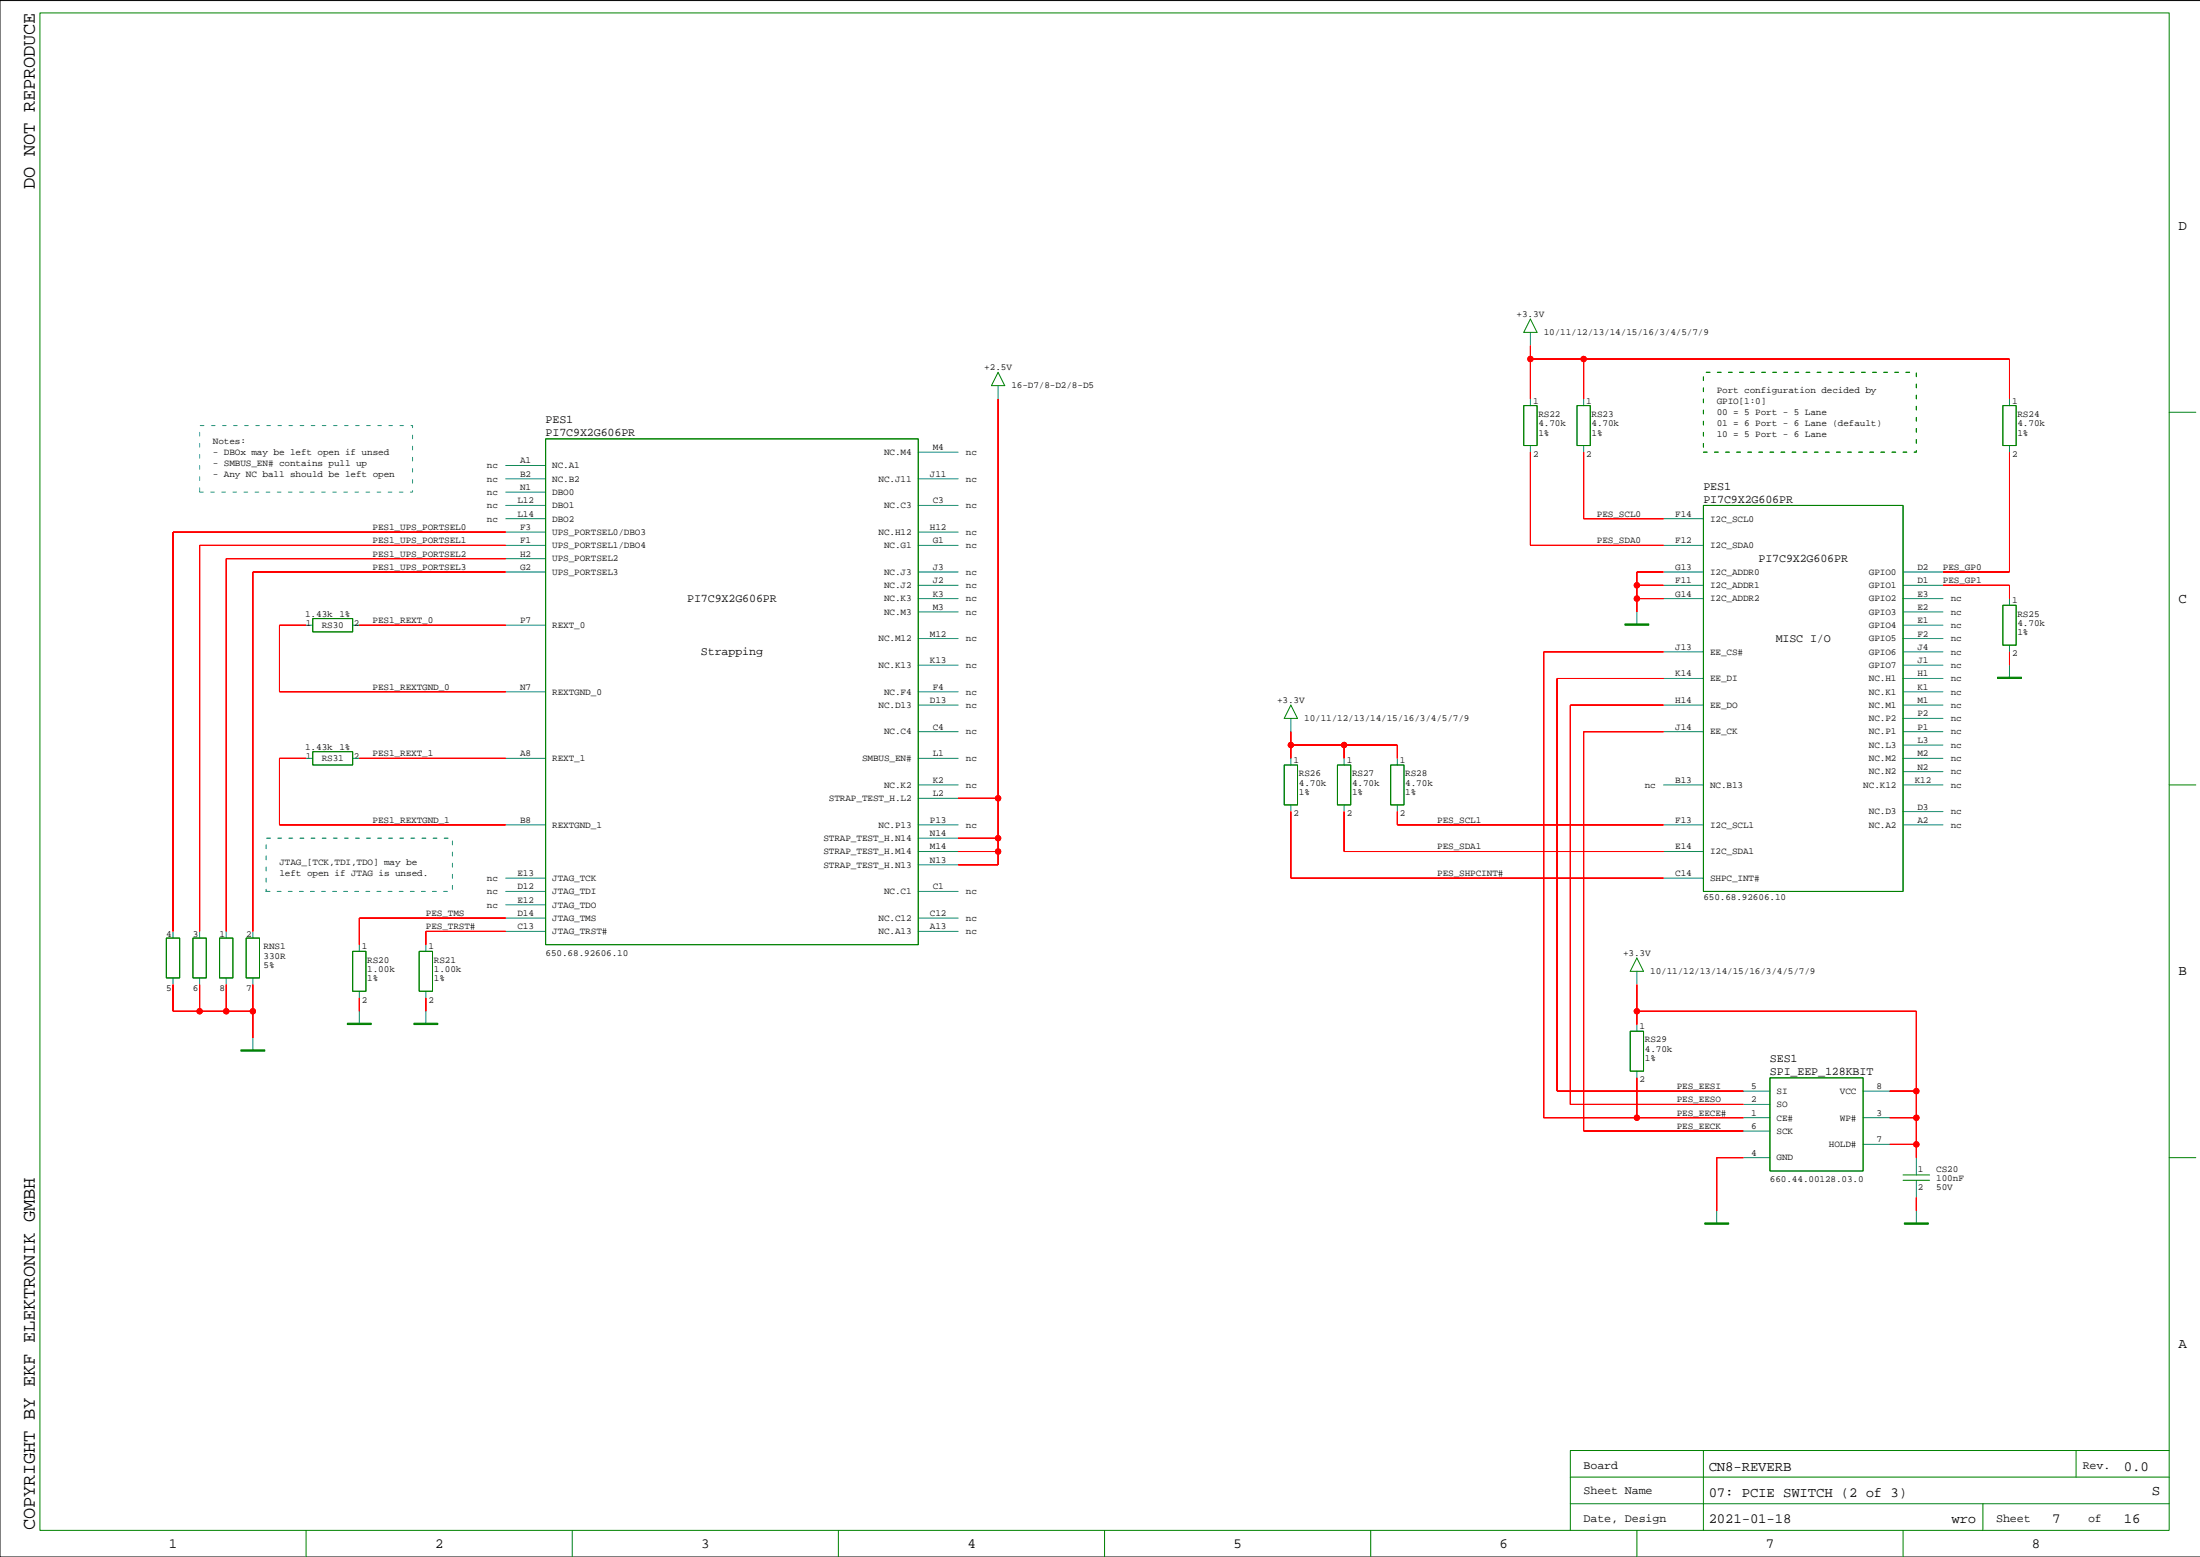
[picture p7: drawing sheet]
<svg xmlns="http://www.w3.org/2000/svg" width="420mm" height="297mm" viewBox="0 0 420 297" stroke-linecap="round" stroke-linejoin="round" font-family="sans-serif">
<path d="M419.9 .1h-419.9v296.9h419.9" fill="none" stroke="#000" stroke-width=".19"/>
<g fill="none" stroke="#008200" stroke-width=".19">
<path d="M7.6 2.5h406.3v289.5h-406.3zM190.5 71l1.2 2.6h-2.5zM292 60.9l1.3 2.5h-2.5zM413.9 78.6h5.1M246.3 134.5l1.3 2.6h-2.5zM413.9 149.8h5.1M312.3 182.8l1.3 2.5h-2.5zM413.9 220.9h5.1M325 276.7v15.3M396.1 276.7v5.1M413.9 276.7h-114.2v15.3M58.4 292v5"/>
<path d="M109.2 292v5M160 292v5M210.8 292v5M261.6 292v5M299.7 281.8h114.2M299.7 286.9h114.2M312.3 292v5M363.1 292v5M378.4 286.9v5.1"/>
</g>
<g fill="none" stroke="#008284" stroke-width=".19">
<path d="M96.5 88.8h7.6M96.5 91.3h7.6M96.5 96.4h7.6M96.5 99h7.6M96.5 93.9h7.6M175.2 91.3h7.6M175.2 96.4h7.6M175.2 86.3h7.6M317.4 99h7.6M96.5 119.3h7.6M96.5 101.5h7.6M96.5 104h7.6"/>
<path d="M96.5 106.6h7.6M96.5 109.1h7.6M175.2 101.5h7.6M175.2 104h7.6M175.2 109.1h7.6M175.2 111.7h7.6M175.2 114.2h7.6M175.2 116.7h7.6M317.4 104h7.6M317.4 109.1h7.6M317.4 111.7h7.6M317.4 114.2h7.6"/>
<path d="M363.1 119.3h7.7M363.1 109.1h7.7M363.1 111.7h7.7M363.1 114.2h7.7M363.1 116.7h7.7M96.5 132h7.6M175.2 132h7.6M175.2 121.8h7.6M175.2 126.9h7.6M175.2 134.5h7.6M175.2 139.6h7.6M317.4 134.5h7.6"/>
<path d="M317.4 139.6h7.6M317.4 124.4h7.6M317.4 129.4h7.6M363.1 132h7.7M363.1 121.8h7.7M363.1 126.9h7.7M363.1 134.5h7.7M363.1 139.6h7.7M363.1 124.4h7.7M363.1 129.4h7.7M363.1 137.1h7.7M96.5 157.4h7.6"/>
<path d="M96.5 144.7h7.6M175.2 157.4h7.6M175.2 144.7h7.6M175.2 149.8h7.6M175.2 152.3h7.6M175.2 159.9h7.6M317.4 157.4h7.6M317.4 149.8h7.6M363.1 157.4h7.7M363.1 144.7h7.7M363.1 149.8h7.7M363.1 142.1h7.7"/>
<path d="M363.1 147.2h7.7M363.1 154.8h7.7M96.5 167.5h7.6M96.5 170.1h7.6M96.5 172.6h7.6M96.5 175.1h7.6M96.5 177.7h7.6M175.2 170.1h7.6M175.2 175.1h7.6M175.2 177.7h7.6M175.2 162.4h7.6M175.2 165h7.6"/>
<path d="M317.4 167.5h7.6M317.4 162.4h7.6"/>
</g>
<g fill="none" stroke="#008000" stroke-width=".19">
<path d="M290.8 77.4h2.5v7.6h-2.5zM300.9 77.4h2.6v7.6h-2.6zM382.2 77.4h2.5v7.6h-2.5zM104.1 83.7h71.1v96.5h-71.1zM325 96.4h38.1v73.7h-38.1zM59.7 118h7.6v2.5h-7.6zM382.2 115.5h2.5v7.6h-2.5zM59.7 143.4h7.6v2.5h-7.6zM245.1 145.9h2.5v7.7h-2.5zM255.2 145.9h2.6v7.7h-2.6zM265.4 145.9h2.5v7.7h-2.5zM31.7 179h2.6v7.6h-2.6z"/>
<path d="M36.8 179h2.6v7.6h-2.6zM41.9 179h2.5v7.6h-2.5zM47 179h2.5v7.6h-2.5zM67.3 181.5h2.5v7.6h-2.5zM80 181.5h2.5v7.6h-2.5zM311.1 196.7h2.5v7.7h-2.5zM337.7 205.6h17.8v17.8h-17.8zM363.1 225.2h5.1M363.1 224.2h5.1"/>
</g>
<g fill="none" stroke="#008080" stroke-width=".19">
<path d="M190.5 73.6v2.5M292 63.4v2.6M292 76.1v1.3M302.2 76.1v1.3M383.5 76.1v1.3M292 85v1.3M302.2 85v1.3M383.5 85v1.3M58.4 119.3h1.3M67.3 119.3h1.3M312.3 116.7v2.3M383.5 114.2v1.3"/>
<path d="M246.3 137.1v2.5M383.5 123.1v1.3M383.5 126.9v2.3M58.4 144.7h1.3M67.3 144.7h1.3M246.3 144.7v1.2M246.3 153.6v1.2M256.5 144.7v1.2M256.5 153.6v1.2M266.6 144.7v1.2M266.6 153.6v1.2M33 177.7v1.3"/>
<path d="M38.1 177.7v1.3M43.2 177.7v1.3M48.2 177.7v1.3M33 186.6v1.2M38.1 186.6v1.2M43.2 186.6v1.2M48.2 186.6v1.2M48.2 198v2.3M68.6 180.2v1.3M68.6 189.1v1.3M68.6 192.9v2.3M81.3 180.2v1.3"/>
<path d="M81.3 189.1v1.3M81.3 192.9v2.3M312.3 185.3v2.5M312.3 195.5v1.2M312.3 204.4v1.2M332.7 213.2h5M332.7 215.8h5M332.7 210.7h5M332.7 208.2h5M355.5 213.2h5.1M355.5 218.3h5.1M355.5 208.2h5.1"/>
<path d="M327.6 231v2.3M332.7 220.9h5M365.7 220.9v3.3M365.7 225.2v3.3M365.7 231v2.3"/>
</g>
<g fill="#f00" stroke="#f00" stroke-width=".19">
<path d="M68.6 119.3h27.9z" fill-rule="evenodd"/>
<path d="M53.3 119.3h5.1z" fill-rule="evenodd"/>
<path d="M53.3 119.3v12.7z" fill-rule="evenodd"/>
<path d="M53.3 132h43.2z" fill-rule="evenodd"/>
<path d="M68.6 144.7h27.9z" fill-rule="evenodd"/>
<path d="M53.3 144.7h5.1z" fill-rule="evenodd"/>
<path d="M53.3 144.7v12.7z" fill-rule="evenodd"/>
<path d="M53.3 157.4h43.2z" fill-rule="evenodd"/>
<path d="M48.2 192.9v5.1z" fill-rule="evenodd"/>
<path d="M33 187.8v5.1z" fill-rule="evenodd"/>
<path d="M33 192.9h5.1z" fill-rule="evenodd"/>
<path d="M38.1 187.8v5.1z" fill-rule="evenodd"/>
<path d="M38.1 192.9h5.1z" fill-rule="evenodd"/>
<path d="M43.2 187.8v5.1z" fill-rule="evenodd"/>
<path d="M43.2 192.9h5z" fill-rule="evenodd"/>
<path d="M48.2 187.8v5.1z" fill-rule="evenodd"/>
<path d="M48.2 109.1v68.6z" fill-rule="evenodd"/>
<path d="M48.2 109.1h48.3z" fill-rule="evenodd"/>
<path d="M43.2 106.6v71.1z" fill-rule="evenodd"/>
<path d="M43.2 106.6h53.3z" fill-rule="evenodd"/>
<path d="M38.1 104v73.7z" fill-rule="evenodd"/>
<path d="M38.1 104h58.4z" fill-rule="evenodd"/>
<path d="M33 101.5v76.2z" fill-rule="evenodd"/>
<path d="M33 101.5h63.5z" fill-rule="evenodd"/>
<path d="M81.3 190.4v2.5z" fill-rule="evenodd"/>
<path d="M81.3 177.7h15.2z" fill-rule="evenodd"/>
<path d="M81.3 177.7v2.5z" fill-rule="evenodd"/>
<path d="M68.6 190.4v2.5z" fill-rule="evenodd"/>
<path d="M68.6 175.1v5.1z" fill-rule="evenodd"/>
<path d="M68.6 175.1h27.9z" fill-rule="evenodd"/>
<path d="M190.5 152.3v7.6z" fill-rule="evenodd"/>
<path d="M190.5 159.9v2.5z" fill-rule="evenodd"/>
<path d="M190.5 162.4v2.6z" fill-rule="evenodd"/>
<path d="M182.8 152.3h7.7z" fill-rule="evenodd"/>
<path d="M182.8 165h7.7z" fill-rule="evenodd"/>
<path d="M182.8 162.4h7.7z" fill-rule="evenodd"/>
<path d="M182.8 159.9h7.7z" fill-rule="evenodd"/>
<path d="M190.5 76.1v76.2z" fill-rule="evenodd"/>
<path d="M327.6 220.9v10.1z" fill-rule="evenodd"/>
<path d="M327.6 220.9h5.1z" fill-rule="evenodd"/>
<path d="M365.7 228.5v2.5z" fill-rule="evenodd"/>
<path d="M302.2 86.3v12.7z" fill-rule="evenodd"/>
<path d="M302.2 99h15.2z" fill-rule="evenodd"/>
<path d="M292 86.3v17.7z" fill-rule="evenodd"/>
<path d="M292 104h25.4z" fill-rule="evenodd"/>
<path d="M297.1 129.4h20.3z" fill-rule="evenodd"/>
<path d="M297.1 208.2h35.6z" fill-rule="evenodd"/>
<path d="M297.1 129.4v78.8z" fill-rule="evenodd"/>
<path d="M299.7 134.5h17.7z" fill-rule="evenodd"/>
<path d="M299.7 210.7h33z" fill-rule="evenodd"/>
<path d="M299.7 134.5v76.2z" fill-rule="evenodd"/>
<path d="M302.2 215.8h30.5z" fill-rule="evenodd"/>
<path d="M302.2 139.6h15.2z" fill-rule="evenodd"/>
<path d="M302.2 139.6v76.2z" fill-rule="evenodd"/>
<path d="M256.5 162.4h60.9z" fill-rule="evenodd"/>
<path d="M256.5 154.8v7.6z" fill-rule="evenodd"/>
<path d="M266.6 154.8v2.6z" fill-rule="evenodd"/>
<path d="M266.6 157.4h50.8z" fill-rule="evenodd"/>
<path d="M246.3 154.8v12.7z" fill-rule="evenodd"/>
<path d="M246.3 167.5h71.1z" fill-rule="evenodd"/>
<path d="M360.6 213.2h5.1z" fill-rule="evenodd"/>
<path d="M360.6 218.3h5.1z" fill-rule="evenodd"/>
<path d="M365.7 218.3v2.6z" fill-rule="evenodd"/>
<path d="M365.7 213.2v5.1z" fill-rule="evenodd"/>
<path d="M365.7 208.2v5z" fill-rule="evenodd"/>
<path d="M312.3 187.8v5.1z" fill-rule="evenodd"/>
<path d="M312.3 192.9v2.6z" fill-rule="evenodd"/>
<path d="M365.7 192.9v15.3z" fill-rule="evenodd"/>
<path d="M360.6 208.2h5.1z" fill-rule="evenodd"/>
<path d="M312.3 192.9h53.4z" fill-rule="evenodd"/>
<path d="M312.3 213.2h20.4z" fill-rule="evenodd"/>
<path d="M294.6 124.4h22.8z" fill-rule="evenodd"/>
<path d="M312.3 205.6v7.6z" fill-rule="evenodd"/>
<path d="M294.6 213.2h17.7z" fill-rule="evenodd"/>
<path d="M294.6 124.4v88.8z" fill-rule="evenodd"/>
<path d="M256.5 142.1v2.6z" fill-rule="evenodd"/>
<path d="M266.6 142.1v2.6z" fill-rule="evenodd"/>
<path d="M256.5 142.1h10.1z" fill-rule="evenodd"/>
<path d="M246.3 142.1h10.2z" fill-rule="evenodd"/>
<path d="M246.3 142.1v2.6z" fill-rule="evenodd"/>
<path d="M246.3 139.6v2.5z" fill-rule="evenodd"/>
<path d="M312.3 109.1h5.1z" fill-rule="evenodd"/>
<path d="M312.3 109.1v2.6z" fill-rule="evenodd"/>
<path d="M312.3 114.2v2.5z" fill-rule="evenodd"/>
<path d="M312.3 111.7v2.5z" fill-rule="evenodd"/>
<path d="M312.3 111.7h5.1z" fill-rule="evenodd"/>
<path d="M312.3 114.2h5.1z" fill-rule="evenodd"/>
<path d="M370.8 109.1h12.7z" fill-rule="evenodd"/>
<path d="M383.5 86.3v22.8z" fill-rule="evenodd"/>
<path d="M302.2 68.5v7.6z" fill-rule="evenodd"/>
<path d="M292 66v2.5z" fill-rule="evenodd"/>
<path d="M302.2 68.5h81.3z" fill-rule="evenodd"/>
<path d="M383.5 68.5v7.6z" fill-rule="evenodd"/>
<path d="M292 68.5v7.6z" fill-rule="evenodd"/>
<path d="M292 68.5h10.2z" fill-rule="evenodd"/>
<path d="M383.5 124.4v2.5z" fill-rule="evenodd"/>
<path d="M370.8 111.7h12.7z" fill-rule="evenodd"/>
<path d="M383.5 111.7v2.5z" fill-rule="evenodd"/>
<circle cx="38.1" cy="192.9" r=".51"/>
<circle cx="43.2" cy="192.9" r=".51"/>
<circle cx="48.2" cy="192.9" r=".51"/>
<circle cx="190.5" cy="162.4" r=".51"/>
<circle cx="190.5" cy="159.9" r=".51"/>
<circle cx="190.5" cy="152.3" r=".51"/>
<circle cx="365.7" cy="218.3" r=".51"/>
<circle cx="365.7" cy="213.2" r=".51"/>
<circle cx="365.7" cy="208.2" r=".51"/>
<circle cx="312.3" cy="192.9" r=".51"/>
<circle cx="312.3" cy="213.2" r=".51"/>
<circle cx="256.5" cy="142.1" r=".51"/>
<circle cx="246.3" cy="142.1" r=".51"/>
<circle cx="312.3" cy="111.7" r=".51"/>
<circle cx="312.3" cy="114.2" r=".51"/>
<circle cx="292" cy="68.5" r=".51"/>
<circle cx="302.2" cy="68.5" r=".51"/>
</g>
<g fill="none" stroke="#f00" stroke-width=".19">
<path d="M190.5 76.1v88.9h-7.7M292 66v10.1M292 68.5h91.5v7.6M302.2 68.5v7.6M292 86.3v17.7h25.4M302.2 86.3v12.7h15.2M383.5 86.3v22.8h-12.7M58.4 119.3h-5.1v12.7h43.2M68.6 119.3h27.9M96.5 109.1h-48.3v68.6M96.5 101.5h-63.5v76.2M96.5 104h-58.4v73.7"/>
<path d="M96.5 106.6h-53.3v71.1M312.3 111.7h5.1M312.3 114.2h5.1M317.4 109.1h-5.1v7.6M370.8 111.7h12.7v2.5M246.3 139.6v5.1M317.4 139.6h-15.2v76.2h30.5M317.4 129.4h-20.3v78.8h35.6M317.4 134.5h-17.7v76.2h33M317.4 124.4h-22.8v88.8h38.1M383.5 124.4v2.5M58.4 144.7h-5.1v12.7h43.2"/>
<path d="M68.6 144.7h27.9M182.8 152.3h7.7M182.8 159.9h7.7M246.3 142.1h20.3v2.6M246.3 154.8v12.7h71.1M256.5 154.8v7.6h60.9M256.5 142.1v2.6M266.6 154.8v2.6h50.8M96.5 177.7h-15.2v2.5M96.5 175.1h-27.9v5.1M182.8 162.4h7.7M33 187.8v5.1h15.2"/>
<path d="M38.1 187.8v5.1M43.2 187.8v5.1M48.2 187.8v10.2M68.6 190.4v2.5M81.3 190.4v2.5M312.3 192.9h53.4v28M312.3 187.8v7.7M312.3 205.6v7.6M360.6 208.2h5.1M360.6 213.2h5.1M360.6 218.3h5.1M332.7 220.9h-5.1v10.1"/>
<path d="M365.7 228.5v2.5"/>
<circle cx="292" cy="68.5" r=".51"/>
<circle cx="302.2" cy="68.5" r=".51"/>
<circle cx="312.3" cy="114.2" r=".51"/>
<circle cx="312.3" cy="111.7" r=".51"/>
<circle cx="190.5" cy="159.9" r=".51"/>
<circle cx="190.5" cy="152.3" r=".51"/>
<circle cx="246.3" cy="142.1" r=".51"/>
<circle cx="256.5" cy="142.1" r=".51"/>
<circle cx="190.5" cy="162.4" r=".51"/>
<circle cx="38.1" cy="192.9" r=".51"/>
<circle cx="43.2" cy="192.9" r=".51"/>
<circle cx="48.2" cy="192.9" r=".51"/>
<circle cx="312.3" cy="192.9" r=".51"/>
<circle cx="312.3" cy="213.2" r=".51"/>
<circle cx="365.7" cy="218.3" r=".51"/>
<circle cx="365.7" cy="213.2" r=".51"/>
<circle cx="365.7" cy="208.2" r=".51"/>
</g>
<g fill="#008000" stroke="#008000" stroke-width=".19">
<path d="M46 200.3h4.5v.2h-4.5z" fill-rule="evenodd"/>
<path d="M79 195.2h4.5v.3h-4.5z" fill-rule="evenodd"/>
<path d="M66.3 195.2h4.5v.3h-4.5z" fill-rule="evenodd"/>
<path d="M325.3 233.3h4.6v.3h-4.6z" fill-rule="evenodd"/>
<path d="M363.4 233.3h4.6v.3h-4.6z" fill-rule="evenodd"/>
<path d="M310.1 119h4.5v.3h-4.5z" fill-rule="evenodd"/>
<path d="M381.2 129.2h4.5v.2h-4.5z" fill-rule="evenodd"/>
</g>
<path d="M38.1 81.2h40.6v12.7h-40.6zM50.8 159.9h35.5v10.2h-35.5z" fill="none" stroke="#388e8e" stroke-width=".19" stroke-dasharray=".7 1.4"/>
<path d="M325 71h40.7v15.3h-40.7z" fill="none" stroke="#008000" stroke-width=".19" stroke-dasharray=".7 1.4"/>
<g font-size="3.6">
<text x="6.6" y="36.1" transform="rotate(-90 6.6 36.1)">DO NOT REPRODUCE</text>
<text x="6.6" y="292" transform="rotate(-90 6.6 292)">COPYRIGHT BY EKF ELEKTRONIK GMBH</text>
</g>
<g font-size="2.7">
<text x="415.7" y="43.9">D</text>
<text x="415.7" y="115">C</text>
<text x="415.7" y="186.1">B</text>
<text x="415.7" y="257.2">A</text>
<text x="326.1" y="280.6">CN8-REVERB</text>
<text x="405.3" y="280.6">0.0</text>
<text x="326.1" y="285.6">07: PCIE SWITCH (2 of 3)</text>
<text x="410.6" y="285.1">S</text>
<text x="326.1" y="290.5">2021-01-18</text>
<text x="372.4" y="290.5">wro</text>
<text x="391.6" y="290.5">7</text>
<text x="405.3" y="290.5">16</text>
<text x="32.2" y="295.3">1</text>
<text x="83" y="295.3">2</text>
<text x="133.8" y="295.3">3</text>
<text x="184.6" y="295.3">4</text>
<text x="235.4" y="295.3">5</text>
<text x="286.2" y="295.3">6</text>
<text x="337" y="295.3">7</text>
<text x="387.7" y="295.3">8</text>
</g>
<g font-size="2.2">
<text x="104.1" y="80.7">PES1</text>
<text x="104.1" y="83.2">PI7C9X2G606PR</text>
<text x="325" y="95.9">PI7C9X2G606PR</text>
<text x="325" y="93.4">PES1</text>
<text x="335.6" y="107.2">PI7C9X2G606PR</text>
<text x="131.1" y="114.9">PI7C9X2G606PR</text>
<text x="133.8" y="125">Strapping</text>
<text x="338.8" y="122.5">MISC I/O</text>
<text x="337.7" y="202.6">SES1</text>
<text x="337.7" y="205.1">SPI_EEP_128KBIT</text>
<text x="302.2" y="280.2">Board</text>
<text x="397.4" y="280.2">Rev.</text>
<text x="302.2" y="285">Sheet Name</text>
<text x="302.2" y="290.3">Date, Design</text>
<text x="380.9" y="290.3">Sheet</text>
<text x="398.4" y="290.3">of</text>
</g>
<g font-size="1.8">
<text x="289.4" y="60.5">+3.3V</text>
<text x="294.6" y="63.9">10/11/12/13/14/15/16/3/4/5/7/9</text>
<text x="187.8" y="70.6">+2.5V</text>
<text x="193" y="74.1">16-D7/8-D2/8-D5</text>
<text x="292.5" y="77">1</text>
<text x="302.7" y="77">1</text>
<text x="327.6" y="75.1">Port configuration decided by</text>
<text x="327.6" y="77.1">GPIO[1:0]</text>
<text x="384" y="77">1</text>
<text x="293.6" y="83.1">1%</text>
<text x="293.6" y="81.3">4.70k</text>
<text x="293.6" y="79.5">RS22</text>
<text x="303.7" y="79.5">RS23</text>
<text x="303.7" y="83.1">1%</text>
<text x="303.7" y="81.3">4.70k</text>
<text x="327.6" y="79.2">00 = 5 Port - 5 Lane</text>
<text x="327.6" y="81.3">01 = 6 Port - 6 Lane (default)</text>
<text x="327.6" y="83.3">10 = 5 Port - 6 Lane</text>
<text x="385" y="81.3">4.70k</text>
<text x="385" y="83.1">1%</text>
<text x="385" y="79.5">RS24</text>
<text x="40.6" y="84.7">Notes:</text>
<text x="40.6" y="86.8">- DBOx may be left open if unsed</text>
<text x="40.6" y="88.9">- SMBUS_EN# contains pull up</text>
<text x="92.9" y="89.3">nc</text>
<text x="99.3" y="88.4">A1</text>
<text x="105.4" y="89.3">NC.A1</text>
<text x="168.7" y="86.8">NC.M4</text>
<text x="178" y="85.9">M4</text>
<text x="184.3" y="86.8">nc</text>
<text x="292.5" y="87.1">2</text>
<text x="302.7" y="87.1">2</text>
<text x="384" y="87.1">2</text>
<text x="40.6" y="91">- Any NC ball should be left open</text>
<text x="92.9" y="91.9">nc</text>
<text x="92.9" y="94.4">nc</text>
<text x="99.3" y="93.5">N1</text>
<text x="99.3" y="91">B2</text>
<text x="105.4" y="91.9">NC.B2</text>
<text x="105.4" y="94.4">DBO0</text>
<text x="167.6" y="91.9">NC.J11</text>
<text x="177.5" y="91">J11</text>
<text x="184.3" y="91.9">nc</text>
<text x="71.1" y="101.1">PES1_UPS_PORTSEL0</text>
<text x="92.9" y="97">nc</text>
<text x="92.9" y="99.5">nc</text>
<text x="98.7" y="98.6">L14</text>
<text x="98.7" y="96">L12</text>
<text x="99.3" y="101.1">F3</text>
<text x="105.4" y="97">DBO1</text>
<text x="105.4" y="99.5">DBO2</text>
<text x="168.7" y="97">NC.C3</text>
<text x="177.5" y="101.1">H12</text>
<text x="178" y="96">C3</text>
<text x="184.3" y="97">nc</text>
<text x="304.7" y="98.6">PES_SCL0</text>
<text x="319.7" y="98.6">F14</text>
<text x="326.3" y="99.5">I2C_SCL0</text>
<text x="71.1" y="106.2">PES1_UPS_PORTSEL2</text>
<text x="71.1" y="103.7">PES1_UPS_PORTSEL1</text>
<text x="99.3" y="106.2">H2</text>
<text x="99.3" y="103.7">F1</text>
<text x="105.4" y="102">UPS_PORTSEL0/DBO3</text>
<text x="105.4" y="104.6">UPS_PORTSEL1/DBO4</text>
<text x="105.4" y="107.1">UPS_PORTSEL2</text>
<text x="167.6" y="102">NC.H12</text>
<text x="168.7" y="104.6">NC.G1</text>
<text x="178" y="103.7">G1</text>
<text x="184.3" y="102">nc</text>
<text x="184.3" y="104.6">nc</text>
<text x="304.7" y="103.7">PES_SDA0</text>
<text x="319.7" y="103.7">F12</text>
<text x="326.3" y="104.6">I2C_SDA0</text>
<text x="71.1" y="108.7">PES1_UPS_PORTSEL3</text>
<text x="99.3" y="108.7">G2</text>
<text x="105.4" y="109.6">UPS_PORTSEL3</text>
<text x="168.7" y="109.6">NC.J3</text>
<text x="168.7" y="112.2">NC.J2</text>
<text x="178" y="113.8">K3</text>
<text x="178" y="111.3">J2</text>
<text x="178" y="108.7">J3</text>
<text x="184.3" y="109.6">nc</text>
<text x="184.3" y="112.2">nc</text>
<text x="319.7" y="113.8">G14</text>
<text x="319.7" y="108.7">G13</text>
<text x="319.7" y="111.3">F11</text>
<text x="326.3" y="109.6">I2C_ADDR0</text>
<text x="326.3" y="112.2">I2C_ADDR1</text>
<text x="356.6" y="109.6">GPIO0</text>
<text x="356.6" y="112.2">GPIO1</text>
<text x="365.9" y="111.3">D1</text>
<text x="365.9" y="113.8">E3</text>
<text x="365.9" y="108.7">D2</text>
<text x="370.8" y="108.7">PES_GP0</text>
<text x="370.8" y="111.3">PES_GP1</text>
<text x="58.2" y="117.6">1.43k</text>
<text x="58.4" y="119.4">1</text>
<text x="61.4" y="119.8">RS30</text>
<text x="64.8" y="117.6">1%</text>
<text x="67.5" y="119.4">2</text>
<text x="71.1" y="118.9">PES1_REXT_0</text>
<text x="99.3" y="118.9">P7</text>
<text x="105.4" y="119.8">REXT_0</text>
<text x="168.7" y="114.7">NC.K3</text>
<text x="168.7" y="117.3">NC.M3</text>
<text x="178" y="116.4">M3</text>
<text x="184.3" y="114.7">nc</text>
<text x="184.3" y="117.3">nc</text>
<text x="326.3" y="114.7">I2C_ADDR2</text>
<text x="356.6" y="114.7">GPIO2</text>
<text x="356.6" y="117.3">GPIO3</text>
<text x="356.6" y="119.8">GPIO4</text>
<text x="365.9" y="118.9">E1</text>
<text x="365.9" y="116.4">E2</text>
<text x="372.2" y="114.7">nc</text>
<text x="372.2" y="117.3">nc</text>
<text x="372.2" y="119.8">nc</text>
<text x="384" y="115.1">1</text>
<text x="385" y="119.4">4.70k</text>
<text x="385" y="117.6">RS25</text>
<text x="167.6" y="122.3">NC.M12</text>
<text x="177.5" y="121.4">M12</text>
<text x="184.3" y="122.3">nc</text>
<text x="319.7" y="124">J13</text>
<text x="326.3" y="124.9">EE_CS#</text>
<text x="356.6" y="122.3">GPIO5</text>
<text x="356.6" y="124.9">GPIO6</text>
<text x="365.9" y="124">J4</text>
<text x="365.9" y="121.4">F2</text>
<text x="372.2" y="122.3">nc</text>
<text x="372.2" y="124.9">nc</text>
<text x="384" y="125.2">2</text>
<text x="385" y="121.2">1%</text>
<text x="71.1" y="131.6">PES1_REXTGND_0</text>
<text x="99.3" y="131.6">N7</text>
<text x="167.6" y="127.4">NC.K13</text>
<text x="177.5" y="126.5">K13</text>
<text x="178" y="131.6">F4</text>
<text x="184.3" y="127.4">nc</text>
<text x="319.7" y="129">K14</text>
<text x="326.3" y="130">EE_DI</text>
<text x="356.6" y="127.4">GPIO7</text>
<text x="356.6" y="130">NC.H1</text>
<text x="365.9" y="129">H1</text>
<text x="365.9" y="126.5">J1</text>
<text x="365.9" y="131.6">K1</text>
<text x="372.2" y="127.4">nc</text>
<text x="372.2" y="130">nc</text>
<text x="105.4" y="132.5">REXTGND_0</text>
<text x="167.6" y="135">NC.D13</text>
<text x="168.7" y="132.5">NC.F4</text>
<text x="177.5" y="134.1">D13</text>
<text x="184.3" y="132.5">nc</text>
<text x="184.3" y="135">nc</text>
<text x="243.7" y="134.1">+3.3V</text>
<text x="248.9" y="137.6">10/11/12/13/14/15/16/3/4/5/7/9</text>
<text x="319.7" y="134.1">H14</text>
<text x="326.3" y="135">EE_DO</text>
<text x="356.6" y="135">NC.M1</text>
<text x="356.6" y="137.6">NC.P2</text>
<text x="356.6" y="132.5">NC.K1</text>
<text x="365.9" y="136.7">P2</text>
<text x="365.9" y="134.1">M1</text>
<text x="372.2" y="132.5">nc</text>
<text x="372.2" y="135">nc</text>
<text x="372.2" y="137.6">nc</text>
<text x="58.2" y="143">1.43k</text>
<text x="64.8" y="143">1%</text>
<text x="168.7" y="140.1">NC.C4</text>
<text x="178" y="139.2">C4</text>
<text x="184.3" y="140.1">nc</text>
<text x="319.7" y="139.2">J14</text>
<text x="326.3" y="140.1">EE_CK</text>
<text x="356.6" y="140.1">NC.P1</text>
<text x="356.6" y="142.7">NC.L3</text>
<text x="365.9" y="141.7">L3</text>
<text x="365.9" y="139.2">P1</text>
<text x="372.2" y="140.1">nc</text>
<text x="372.2" y="142.7">nc</text>
<text x="58.4" y="144.8">1</text>
<text x="61.4" y="145.2">RS31</text>
<text x="67.5" y="144.8">2</text>
<text x="71.1" y="144.3">PES1_REXT_1</text>
<text x="99.3" y="144.3">A8</text>
<text x="105.4" y="145.2">REXT_1</text>
<text x="164.5" y="145.2">SMBUS_EN#</text>
<text x="178" y="149.4">K2</text>
<text x="178" y="144.3">L1</text>
<text x="184.3" y="145.2">nc</text>
<text x="246.8" y="145.6">1</text>
<text x="247.8" y="149.9">4.70k</text>
<text x="247.8" y="148.1">RS26</text>
<text x="257" y="145.6">1</text>
<text x="258" y="149.9">4.70k</text>
<text x="258" y="148.1">RS27</text>
<text x="267.1" y="145.6">1</text>
<text x="268.2" y="149.9">4.70k</text>
<text x="268.2" y="148.1">RS28</text>
<text x="319.7" y="149.4">B13</text>
<text x="356.6" y="145.2">NC.M2</text>
<text x="356.6" y="147.7">NC.N2</text>
<text x="365.4" y="149.4">K12</text>
<text x="365.9" y="146.8">N2</text>
<text x="365.9" y="144.3">M2</text>
<text x="372.2" y="145.2">nc</text>
<text x="372.2" y="147.7">nc</text>
<text x="158.2" y="152.8">STRAP_TEST_H.L2</text>
<text x="168.7" y="150.3">NC.K2</text>
<text x="178" y="151.9">L2</text>
<text x="184.3" y="150.3">nc</text>
<text x="246.8" y="155.7">2</text>
<text x="247.8" y="151.7">1%</text>
<text x="257" y="155.7">2</text>
<text x="258" y="151.7">1%</text>
<text x="267.1" y="155.7">2</text>
<text x="268.2" y="151.7">1%</text>
<text x="313.8" y="150.3">nc</text>
<text x="326.3" y="150.3">NC.B13</text>
<text x="355.6" y="150.3">NC.K12</text>
<text x="356.6" y="155.4">NC.D3</text>
<text x="365.9" y="154.4">D3</text>
<text x="372.2" y="150.3">nc</text>
<text x="372.2" y="155.4">nc</text>
<text x="71.1" y="157">PES1_REXTGND_1</text>
<text x="99.3" y="157">B8</text>
<text x="105.4" y="157.9">REXTGND_1</text>
<text x="157.1" y="160.4">STRAP_TEST_H.N14</text>
<text x="167.6" y="157.9">NC.P13</text>
<text x="177.5" y="159.5">N14</text>
<text x="177.5" y="157">P13</text>
<text x="184.3" y="157.9">nc</text>
<text x="274.3" y="157">PES_SCL1</text>
<text x="319.7" y="157">F13</text>
<text x="326.3" y="157.9">I2C_SCL1</text>
<text x="356.6" y="157.9">NC.A2</text>
<text x="365.9" y="157">A2</text>
<text x="372.2" y="157.9">nc</text>
<text x="53.3" y="165.1">JTAG_[TCK,TDI,TDO] may be</text>
<text x="53.3" y="167.1">left open if JTAG is unsed.</text>
<text x="98.7" y="167.1">E13</text>
<text x="157.1" y="163">STRAP_TEST_H.M14</text>
<text x="157.1" y="165.5">STRAP_TEST_H.N13</text>
<text x="177.5" y="164.6">N13</text>
<text x="177.5" y="162.1">M14</text>
<text x="274.3" y="162.1">PES_SDA1</text>
<text x="274.3" y="167.1">PES_SHPCINT#</text>
<text x="319.7" y="162.1">E14</text>
<text x="319.7" y="167.1">C14</text>
<text x="326.3" y="163">I2C_SDA1</text>
<text x="92.9" y="168.1">nc</text>
<text x="92.9" y="170.6">nc</text>
<text x="92.9" y="173.1">nc</text>
<text x="98.7" y="172.2">E12</text>
<text x="98.7" y="169.7">D12</text>
<text x="105.4" y="168.1">JTAG_TCK</text>
<text x="105.4" y="170.6">JTAG_TDI</text>
<text x="105.4" y="173.1">JTAG_TDO</text>
<text x="168.7" y="170.6">NC.C1</text>
<text x="178" y="169.7">C1</text>
<text x="184.3" y="170.6">nc</text>
<text x="325" y="171.6">650.68.92606.10</text>
<text x="326.3" y="168.1">SHPC_INT#</text>
<text x="31.7" y="178.8">4</text>
<text x="36.8" y="178.8">3</text>
<text x="41.9" y="178.8">1</text>
<text x="46.9" y="178.8">2</text>
<text x="81.3" y="177.3">PES_TRST#</text>
<text x="81.3" y="174.8">PES_TMS</text>
<text x="98.7" y="177.3">C13</text>
<text x="98.7" y="174.8">D14</text>
<text x="105.4" y="175.7">JTAG_TMS</text>
<text x="105.4" y="178.2">JTAG_TRST#</text>
<text x="167.6" y="175.7">NC.C12</text>
<text x="167.6" y="178.2">NC.A13</text>
<text x="177.5" y="177.3">A13</text>
<text x="177.5" y="174.8">C12</text>
<text x="184.3" y="175.7">nc</text>
<text x="184.3" y="178.2">nc</text>
<text x="50.3" y="181.1">RNS1</text>
<text x="50.3" y="182.9">330R</text>
<text x="50.3" y="184.7">5%</text>
<text x="69.1" y="181.1">1</text>
<text x="70.1" y="183.6">RS20</text>
<text x="70.1" y="185.4">1.00k</text>
<text x="81.8" y="181.1">1</text>
<text x="82.8" y="185.4">1.00k</text>
<text x="82.8" y="183.6">RS21</text>
<text x="104.1" y="182.4">650.68.92606.10</text>
<text x="309.7" y="182.4">+3.3V</text>
<text x="314.9" y="185.8">10/11/12/13/14/15/16/3/4/5/7/9</text>
<text x="31.7" y="189">5</text>
<text x="36.8" y="189">6</text>
<text x="41.9" y="189">8</text>
<text x="46.9" y="189">7</text>
<text x="69.1" y="191.3">2</text>
<text x="70.1" y="187.2">1%</text>
<text x="81.8" y="191.3">2</text>
<text x="82.8" y="187.2">1%</text>
<text x="312.9" y="196.3">1</text>
<text x="313.9" y="198.9">RS29</text>
<text x="313.9" y="202.4">1%</text>
<text x="313.9" y="200.7">4.70k</text>
<text x="312.9" y="206.5">2</text>
<text x="320" y="207.8">PES_EESI</text>
<text x="334.2" y="207.8">5</text>
<text x="339" y="208.7">SI</text>
<text x="351.1" y="208.7">VCC</text>
<text x="358.1" y="207.8">8</text>
<text x="320" y="210.3">PES_EESO</text>
<text x="320" y="215.4">PES_EECK</text>
<text x="320" y="212.9">PES_EECE#</text>
<text x="334.2" y="210.3">2</text>
<text x="334.2" y="212.9">1</text>
<text x="334.2" y="215.4">6</text>
<text x="339" y="213.8">CE#</text>
<text x="339" y="211.2">SO</text>
<text x="351.1" y="213.8">WP#</text>
<text x="358.1" y="212.9">3</text>
<text x="334.2" y="220.5">4</text>
<text x="339" y="221.4">GND</text>
<text x="339" y="216.3">SCK</text>
<text x="349" y="218.8">HOLD#</text>
<text x="358.1" y="217.9">7</text>
<text x="337.7" y="225.5">660.44.00128.03.0</text>
<text x="365.9" y="227.1">2</text>
<text x="365.9" y="223.5">1</text>
<text x="369.5" y="223.5">CS20</text>
<text x="369.5" y="227.1">50V</text>
<text x="369.5" y="225.3">100nF</text>
</g>
</svg>
